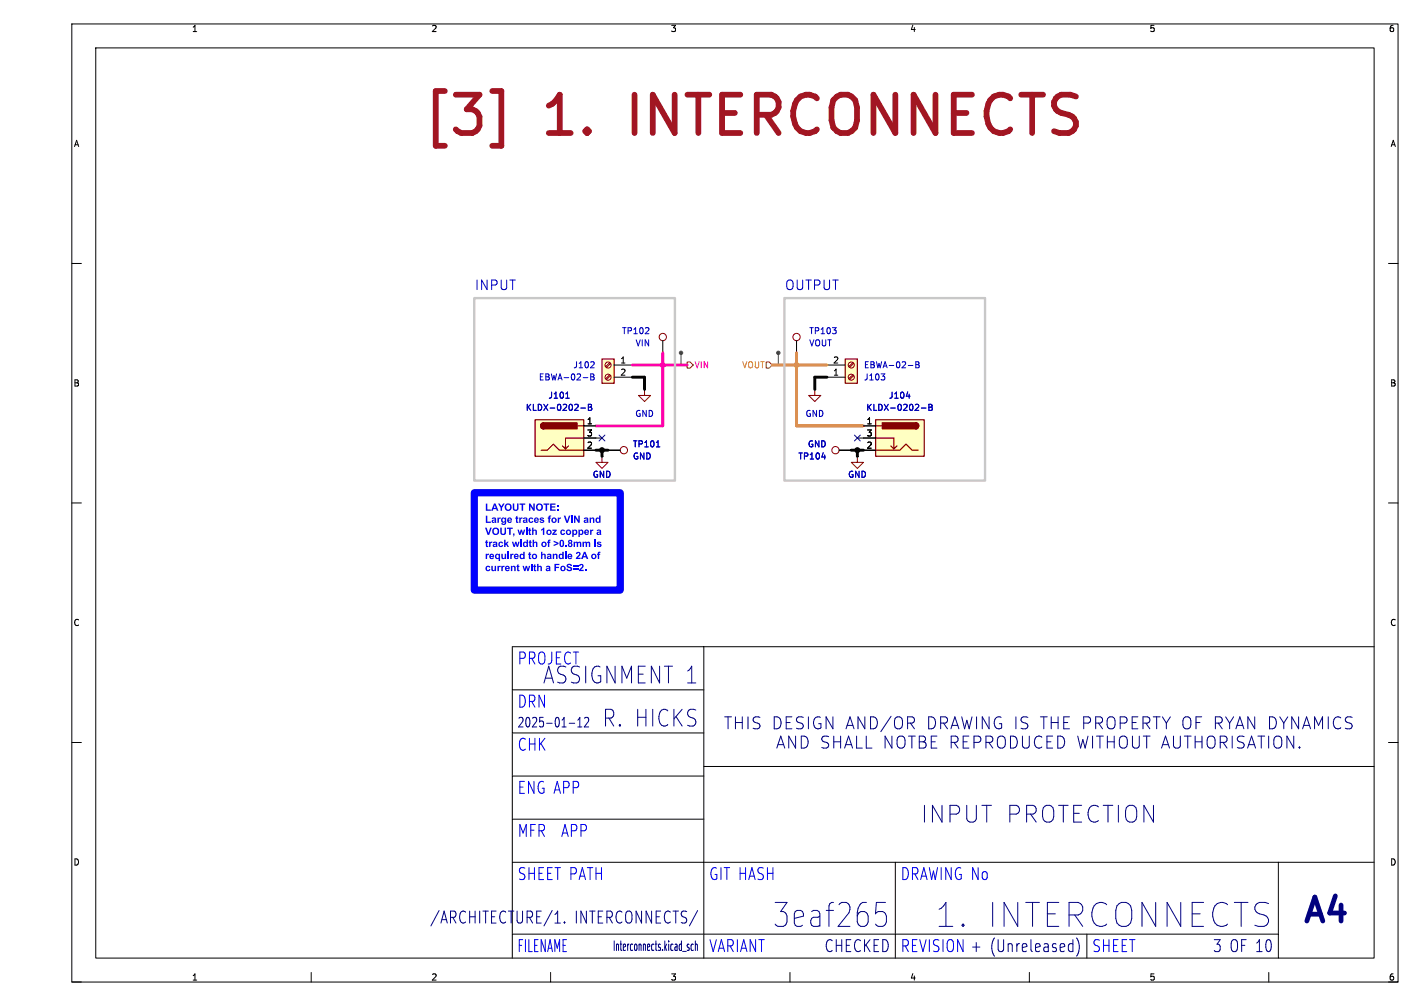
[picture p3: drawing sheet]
<svg xmlns="http://www.w3.org/2000/svg" width="297mm" height="210mm" viewBox="0 0 297 210" stroke-linecap="round" stroke-linejoin="round" font-family="sans-serif">
<g fill="none" stroke="#000" stroke-width=".21">
<path d="M15 5h277v200h-277zM20 10h267v190h-267zM15 55h2M290 55h2M166.4 71.1v2.6M170.2 81.3h.1M179.1 95.3h.1M15 105h2M290 105h2M147 135v65M287 135h-180v65M15 155h2"/>
<path d="M107 153h40M107 144h40M107 171h40M107 162h40M147 160h140M107 195h160M107 180h180M187 180v20M227 195v5M267 180v20M15 205h2M65 203v2"/>
<path d="M115 203v2M165 203v2M215 203v2M265 203v2M290 205h2"/>
</g>
<g fill="none" stroke="#00007f" stroke-width=".21">
<path d="M118.9 151h1.1M120.7 151.8h.8M120.7 150.3l.4-.5v2M122.1 149.9l.2-.1h.4l.2 .1 .1 .4-1 1.5h1M151.3 149.6h1.5M152.1 149.6v2.5M153.6 149.6v2.5M155 149.6v2.5M156.2 149.6v2.5M158.7 149.8l-.9-.2a.6 .6 0 0 0-.5 .5 .6 .6 0 0 0 .2 .6M162.2 156.2l.9-2.5 .8 2.5M163.1 150.7a1.09 1.09 0 0 0-1.4-1.1v2.5"/>
<path d="M165.4 149.6h-1.2v2.5M166.2 153.7v2.5l-1.5-2.5v2.5M167.4 153.7v2.5l.9-.2 .4-.4M167.8 149.8l-1-.2a.6 .6 0 0 0-.4 .5 .6 .6 0 0 0 .2 .6M168.8 149.6v2.5M171.3 149.8a.96 .96 0 0 0-1 0 .96 .96 0 0 0-.4 .9M173.1 155.7l-.5 .5-1-.2M174 149.6v2.5l-1.5-2.5v2.5M174.1 153.7v2.5M175.6 153.7v2.5M176.4 156.2l.8-2.5 .9 2.5M176.7 152.1l.8-2.5 .9 2.5"/>
<path d="M178.9 153.7v2.5h1.2M180.6 149.6v2.5l-1.4-2.5v2.5M180.9 153.7v2.5h1.2M183.3 150.7a1.09 1.09 0 0 0-1.5-1.1v2.5M186.1 149.5l-2.1 3.2M186.3 153.7v2.5l-1.4-2.5v2.5M186.8 151.3v-.8a.83 .83 0 0 1 .9-.9 .83 .83 0 0 1 .8 .9v.8M187.4 155.3a.83 .83 0 0 0 .8 .9 .83 .83 0 0 0 .8-.9M190.5 153.7v2.5M190.9 150.7a.68 .68 0 0 0-.4-1.1h-.9v2.5M192 153.7v2.5h1l.4-.5M194.5 153.7v2.5h1.2"/>
<path d="M195.4 150.7a1.09 1.09 0 0 0-1.4-1.1v2.5M197.7 150.8a.68 .68 0 0 0 .2-.6 .68 .68 0 0 0-.5-.6h-.9v2.5M198.6 152.1l.8-2.5 .9 2.5M198.7 153.7v2.5M199.3 155l.8 1.2M200.9 149.6l.6 2.5 .4-1.7 .5 1.7 .6-2.5M201.2 153.7v2.5h1.2M203.4 153.7v2.5M204 149.6v2.5M205.9 153.7v2.5M206.5 155l.9 1.2M206.6 149.6v2.5l-1.4-2.5v2.5"/>
<path d="M208.4 154a.84 .84 0 0 1 1-.3 .84 .84 0 0 1 .6 .8v.8a.83 .83 0 0 1-.9 .9 .83 .83 0 0 1-.8-.9zM209.1 149.8a1.03 1.03 0 0 0-1.2 .1 1.03 1.03 0 0 0-.2 1.2 .94 .94 0 0 0 .4 .9 .94 .94 0 0 0 1.1-.1v-.8h-.5M211 153.7a1.32 1.32 0 0 1 1.5 .8 1.32 1.32 0 0 1-.5 1.5l-1 .2zM212.2 149.6v2.5M213.5 153.7v2l.5 .5 .7-.2 .3-.3v-2M214.7 149.8l-1-.2a.61 .61 0 0 0-.5 .6 .61 .61 0 0 0 .5 .6 .91 .91 0 0 1 1 .6 .64 .64 0 0 1-.5 .7l-.9-.1M217.3 149.6h1.4M217.6 153.9a1 1 0 0 0-1.2 0 1 1 0 0 0-.4 1.2 .94 .94 0 0 0 .5 1 .94 .94 0 0 0 1.1-.2M218 149.6v2.5M218.7 154.9h.8M219.6 149.6v2.5M219.6 150.8h1.4"/>
<path d="M219.9 153.7h-1.2v2.5h1.2M220.9 153.7a1.32 1.32 0 0 1 1.5 .8 1.32 1.32 0 0 1-.5 1.5l-1 .2zM221 149.6v2.5M222.2 150.8h.8M223.4 149.6h-1.2v2.5h1.2M225.1 153.7l.6 2.5 .5-1.8 .4 1.8 .6-2.5M226.3 151h1a.68 .68 0 0 0 .5-.7 .68 .68 0 0 0-.5-.7h-1v2.5M228.2 153.7v2.5M228.8 151h1a.68 .68 0 0 0 .5-.7 .68 .68 0 0 0-.5-.7h-1v2.5M229 153.7h1.5M229.4 151l.9 1.1M229.7 153.7v2.5"/>
<path d="M231.3 154.9h1.4M231.3 153.7v2.5M231.6 149.8a.83 .83 0 0 1 .9-.1 .83 .83 0 0 1 .4 .8v.8a.83 .83 0 0 1-.8 .9 .83 .83 0 0 1-.9-.9v-.8l.1-.5zM232.7 153.7v2.5M233.9 154a.84 .84 0 0 1 1-.3 .84 .84 0 0 1 .6 .8v.8a.83 .83 0 0 1-.9 .9 .83 .83 0 0 1-.8-.9zM234 151h.9a.68 .68 0 0 0 .5-.7 .68 .68 0 0 0-.5-.7h-.9v2.5M236.5 150.8h.8M236.5 153.7v2l.1 .2 .4 .3h.5l.5-.5M237.7 149.6h-1.2v2.5h1.2M239.5 153.7v2.5M240 150.7a.68 .68 0 0 0-.3-1.1h-1v2.5M240.9 149.6h1.4"/>
<path d="M241.6 149.6v2.5M242.6 156.2l.8-2.5 .9 2.5M242.8 149.6l.8 1.4 .8-1.4M245.1 155.7l.5 .5 .7-.2 .2-.3M247.1 151.3v-.8a.83 .83 0 0 1 .8-.9 .83 .83 0 0 1 .8 .9v.8M248.1 153.7v2.5M249.6 154.9h1.4M249.6 153.7v2.5M249.8 150.8h.8M251 149.6h-1.2v2.5M251 153.7v2.5M252.1 155.3a.83 .83 0 0 0 .9 .9 .83 .83 0 0 0 .8-.9"/>
<path d="M254.9 153.7v2.5M255.2 150.7a.68 .68 0 0 0-.4-1.1h-1v2.5M255.5 155l.8 1.2M256 149.6l.8 1.4 .9-1.4M257.4 153.7v2.5M258.1 152.1l.9-2.5 .8 2.5M259.9 155.7l-.5 .5-1-.2M260.6 156.2l.8-2.5 .8 2.5M262.1 149.6v2.5l-1.5-2.5v2.5M262.7 153.7h1.4M263.4 153.7v2.5M265 153.7v2.5"/>
<path d="M266 155.3a.83 .83 0 0 0 .9 .9 .83 .83 0 0 0 .8-.9M266.6 150.7a1.09 1.09 0 0 0-1.4-1.1v2.5M267.3 149.6l.8 1.4 .9-1.4M270.2 153.7v2.5l-1.4-2.5v2.5M271.2 149.6v2.5l-1.4-2.5v2.5M271.4 155.9l.1 .1-.1 .2M271.4 155.9l-.1 .1 .1 .2M271.4 155.9v.3M272.1 152.1l.8-2.5 .8 2.5M274.6 152.1v-2.5l.8 1.8 .8-1.8v2.5M277.4 149.6v2.5M280 149.9a.93 .93 0 0 0-1-.1 .93 .93 0 0 0-.5 .9"/>
<path d="M282.4 149.8l-.9-.2a.6 .6 0 0 0-.5 .5 .6 .6 0 0 0 .2 .6M115.9 192.7h1.1M117.9 192.5v.2M143.7 197.8l.2 .1v.2l-.1 .3h-.2M143.7 197.1l.2 .1M144.8 197.2l-.3-.1-.2 .4 .1 .8h.4M145.2 197.3l.2-.2 .2 .1 .1 1.2M145.2 196.4v2M183 188.4h1.9M183.4 190.3h1l.4 .2a2.06 2.06 0 0 1 0 2.6l-.4 .3h-1M223.5 197l.6 .1M224.1 196.2v2.5"/>
<path d="M224.1 198.5l-.6 .2M225.2 196.5a3.5 3.5 0 0 1-.3 3.1"/>
</g>
<g fill="none" stroke="#840000" stroke-width=".21">
<path d="M170.2 81.3v1.3h-1.3l1.3 1.2 1.2-1.2h-1.2M179.1 95.3v1.2h-1.3l1.3 1.3 1.2-1.3h-1.2"/>
<circle cx="166.4" cy="70.4" r=".76"/>
</g>
<path d="M176.5 74.9h2.6v5.1h-2.6z" fill="#ffffc2"/>
<path d="M176.5 74.9h2.6v5.1h-2.6z" fill="none" stroke="#840000" stroke-width=".25"/>
<g fill="none" stroke="#840000" stroke-width=".21">
<path d="M178.1 78.2l-.8 .9M178.1 75.7l-.8 .8M178.3 78.4l-.9 .8M178.3 75.9l-.9 .8"/>
<circle cx="177.8" cy="76.2" r=".63"/>
<circle cx="177.8" cy="78.7" r=".63"/>
</g>
<path d="M172.7 78.7h3.8M172.7 76.2h3.8" fill="none" stroke="#000" stroke-width=".21"/>
<path d="M184 78h.8l-.4 .5M184.7 78.6l.1 .2-.1 .5M189.7 76.3h1M191.3 75.5h.4l.2 .3-.2 .3 .2 .1 .1 .3-.2 .3h-.5zM191.3 76.1h.4" fill="none" stroke="#0000c2" stroke-width=".21"/>
<path d="M182.9 87.6h10.1v7.7h-10.1z" fill="#ffffc2"/>
<path d="M182.9 87.6h10.1v7.7h-10.1zM182.9 94h5.1l1.2-1.3 1.3 1.3h1.3M182.9 91.4h3.8v2.3l.6-.6M182.9 88.9h1.2M186.1 93.1l.6 .6M191.3 88.3l.4 .1 .2 .5-.2 .4-.4 .2" fill="none" stroke="#840000" stroke-width=".25"/>
<g fill="#840000" stroke="#840000" stroke-width=".25">
<path d="M191.3 88.3l.4 .1 .2 .5-.2 .4-.4 .2z"/>
<path d="M184.3 88.3h7v1.2h-7z"/>
</g>
<path d="M125.7 95.3h.1M175.3 94h2.5M180.3 88.9h2.6M180.3 91.4h2.6M180.3 94h2.6" fill="none" stroke="#000" stroke-width=".21"/>
<path d="M171.6 95.4h.8M189.3 82.7h.8M192.4 85.2h1M194 84.4h.4l.3 .2-.3 .4 .3 .1v.3l-.2 .3h-.5zM194 85h.4" fill="none" stroke="#0000c2" stroke-width=".21"/>
<g fill="none" stroke="#840000" stroke-width=".21">
<path d="M125.7 95.3v1.2h1.3l-1.3 1.3-1.2-1.3h1.2"/>
<circle cx="174.5" cy="94" r=".76"/>
</g>
<path d="M125.7 74.9h2.6v5.1h-2.6z" fill="#ffffc2"/>
<path d="M125.7 74.9h2.6v5.1h-2.6z" fill="none" stroke="#840000" stroke-width=".25"/>
<g fill="none" stroke="#840000" stroke-width=".21">
<path d="M127.4 75.7l-.9 .8M127.4 78.2l-.9 .9M127.5 75.9l-.8 .8M127.5 78.4l-.8 .8M134.6 81.3v1.3h1.3l-1.3 1.2-1.3-1.2h1.3"/>
<circle cx="127" cy="76.2" r=".63"/>
<circle cx="127" cy="78.7" r=".63"/>
<circle cx="138.4" cy="70.4" r=".76"/>
</g>
<path d="M128.3 76.2h3.8M128.3 78.7h3.8M138.4 71.1v2.6M134.6 81.3h.1" fill="none" stroke="#000" stroke-width=".21"/>
<path d="M121.8 78.8h1M123.4 78h.4l.2 .3-.2 .4 .2 .1 .1 .3-.2 .2h-.5zM123.4 78.7h.4M124 75.6v.5l-.7 .7h.8" fill="none" stroke="#0000c2" stroke-width=".21"/>
<path d="M111.8 87.6h10.1v7.7h-10.1z" fill="#ffffc2"/>
<path d="M111.8 87.6h10.1v7.7h-10.1zM113 94h1.3l1.3-1.3 1.2 1.3h5.1M113.5 88.3l-.4 .2-.2 .4 .2 .5 .4 .1M118.7 93.1l-.6 .6M120.6 88.9h1.3M121.9 91.4h-3.8v2.3l-.6-.6" fill="none" stroke="#840000" stroke-width=".25"/>
<g fill="#840000" stroke="#840000" stroke-width=".25">
<path d="M113.1 88.5l.4-.2v1.2l-.3-.1-.3-.3z"/>
<path d="M113.5 88.3h7v1.2h-7z"/>
</g>
<path d="M121.9 88.9h2.6M121.9 91.4h3.8M121.9 94h2.6M127 94h2.5M179.1 91.4h1.2" fill="none" stroke="#000" stroke-width=".21"/>
<path d="M118.2 83.1h.7M121.3 85.2h1M122.9 84.4h.4l.3 .2-.3 .4 .3 .1v.3l-.2 .3h-.5zM122.9 85h.4M137.1 93.3h.7" fill="none" stroke="#0000c2" stroke-width=".21"/>
<circle cx="130.3" cy="94" r=".76" fill="none" stroke="#840000" stroke-width=".21"/>
<path d="M142.2 74v2.2M162.6 74v2.2" fill="none" stroke="#484848" stroke-width=".21"/>
<g fill="#484848" stroke="#484848" stroke-width=".21">
<circle cx="142.2" cy="73.7" r=".36"/>
<circle cx="162.6" cy="73.7" r=".36"/>
</g>
<path d="M143.5 75.6h.6l.7 .6-.7 .6h-.6zM160 75.6h.7l.6 .6-.6 .6h-.7z" fill="none" stroke="#725600" stroke-width=".21"/>
<path d="M132.1 76.2h11.4M138.4 73.7v15.2h-13.9" fill="none" stroke="#ff00ab" stroke-width=".61"/>
<path d="M132.1 78.7h2.5v2.6M172.7 78.7h-2.5v2.6M124.5 94h2.5M125.7 94v1.3M177.8 94h2.5M179.1 94v1.3" fill="none" stroke="#000" stroke-width=".61"/>
<path d="M161.3 76.2h11.4M166.4 73.7v15.2h13.9" fill="none" stroke="#dc8e00" stroke-width=".61"/>
<path d="M125.1 90.8l1.2 1.2M126.3 90.8l-1.2 1.2M178.5 90.8l1.2 1.2M179.7 90.8l-1.2 1.2" fill="none" stroke="#000084" stroke-width=".21"/>
<path d="M102.8 19h1.9v11.4h-1.9" fill="none" stroke="#a21622" stroke-width="1.2"/>
<path d="M99.1 102.9h30.4v20.3h-30.4z" fill="none" stroke="#00f" stroke-width="1.5"/>
<g fill="#00f">
<path d="M101.5 105.1h.3v1.3h.7v.2h-1z"/>
<path d="M103.2 105.1h.3l.6 1.5h-.3l-.2-.3h-.6l-.1 .3h-.3l.2-.6h.7l-.2-.5-.2 .5h-.3z"/>
<path d="M104 105.1h.4l.3 .6 .4-.6h.3l-.5 .9v.6h-.3v-.6z"/>
<path d="M105.6 105.3a.75 .75 0 0 1 1.2 .1 .75 .75 0 0 1-.4 1.1 .75 .75 0 0 1-1-.6h.3a.46 .46 0 0 0 .6 .5 .46 .46 0 0 0 .2-.8l-.4-.3a.43 .43 0 0 0-.4 .6h-.3z"/>
<path d="M107.1 105.1h.3v.8a.32 .32 0 0 0 .3 .5 .32 .32 0 0 0 .3-.4v-.9h.3v1.1a.6 .6 0 0 1-.6 .5 .6 .6 0 0 1-.6-.5z"/>
<path d="M108.5 105.1h1.2v.3h-.4v1.2h-.3v-1.2h-.5z"/>
<path d="M110.5 105.1h.3l.6 1v-1h.3v1.5h-.3l-.6-1v1h-.3z"/>
<path d="M112.1 105.3a.75 .75 0 0 1 1.2 .1 .75 .75 0 0 1-.4 1.1 .75 .75 0 0 1-1-.6h.3a.46 .46 0 0 0 .6 .5 .46 .46 0 0 0 .2-.8l-.3-.3a.43 .43 0 0 0-.5 .6h-.3z"/>
<path d="M113.5 105.1h1.2v.3h-.4v1.2h-.3v-1.2h-.5z"/>
<path d="M114.9 105.1h1.1v.3h-.8v.3h.8v.3h-.8v.4h.9v.2h-1.2z"/>
<path d="M116.4 105.5h.3v.3h-.3z"/>
<path d="M116.4 106.3h.3v.3h-.3z"/>
<path d="M101.5 107.7h.3v1.2h.7v.2h-1z"/>
<path d="M107.8 107.8l.3-.1v.3h.2v.3h-.2v.4l.2 .4-.5-.1v-.7h-.2z"/>
<path d="M114.6 107.7l.5-.1v.2l-.2 .1-.1 .1h.3v.3h-.3v.8h-.2v-.8h-.2z"/>
<path d="M117.8 107.6h.3l.4 1.1 .3-1.1h.4l-.6 1.5h-.3z"/>
<path d="M119.3 107.6h.3v1.5h-.3z"/>
<path d="M119.9 107.6h.3l.6 1v-1h.3v1.5h-.3l-.6-1v1h-.3z"/>
<path d="M124.5 108.2l.3-.2 .3 .2v-.6h.3v1.5h-.2v-.1l-.2 .1a.47 .47 0 0 1-.5-.1 .47 .47 0 0 1-.1-.4h.3v.2a.28 .28 0 0 0 .4 0 .28 .28 0 0 0 0-.4 .28 .28 0 0 0-.4 0v.2h-.3z"/>
<path d="M101.3 110.2h.3l.4 1.1 .4-1.1h.3l-.5 1.5h-.4z"/>
<path d="M103 110.3a.75 .75 0 0 1 1.2 .1 .75 .75 0 0 1-.4 1.2 .75 .75 0 0 1-1-.7h.3a.46 .46 0 0 0 .6 .5 .46 .46 0 0 0 .2-.7l-.4-.3a.43 .43 0 0 0-.4 .5h-.3z"/>
<path d="M104.5 110.2h.3v.8a.32 .32 0 0 0 .3 .4 .32 .32 0 0 0 .3-.4v-.8h.3v1a.6 .6 0 0 1-.6 .5 .6 .6 0 0 1-.6-.5z"/>
<path d="M105.9 110.2h1.2v.2h-.4v1.3h-.4v-1.3h-.4z"/>
<path d="M110.5 110.4l.2-.2v.4h.2v.2h-.2v.4l.3 .4-.5-.1v-.7h-.2z"/>
<path d="M111.1 110.2h.3v.5l.4-.2 .3 .2v1h-.3v-.9a.25 .25 0 0 0-.3 0 .25 .25 0 0 0-.1 .3v.6h-.3z"/>
<path d="M113 110.5l.4-.3h.3v1.5h-.3v-1.1l-.4 .2z"/>
<path d="M101.5 112.9l.3-.2v.4h.2v.2h-.2v.5l.2 .4-.5-.1v-.8h-.2z"/>
<path d="M105.3 112.7h.3v.8l.3-.4h.4l-.4 .4 .4 .7h-.3l-.3-.5-.1 .5h-.3z"/>
<path d="M109.3 113.2l.4-.1 .3 .1v-.5h.3v1.5h-.3v-.2l-.2 .2a.47 .47 0 0 1-.4-.1 .47 .47 0 0 1-.2-.5h.3l.1 .3a.28 .28 0 0 0 .3-.1 .28 .28 0 0 0 0-.3 .28 .28 0 0 0-.4-.1v.2h-.3z"/>
<path d="M110.6 112.9l.3-.2v.4h.2v.2h-.2v.5l.2 .4-.5-.1v-.8h-.2z"/>
<path d="M111.3 112.7h.2v.5l.4-.1 .3 .1v1h-.2l-.1-.9a.25 .25 0 0 0-.3 .1 .25 .25 0 0 0-.1 .2v.6h-.2z"/>
<path d="M114.5 112.7h.5v.2h-.3v.2h.2v.2h-.2v.9h-.3v-.9h-.1z"/>
<path d="M117.1 112.8v-.1a.61 .61 0 0 1 .7 .2 .61 .61 0 0 1 0 .7 .52 .52 0 0 1-.6 .6 .52 .52 0 0 1-.4-.8h.3l.2 .6a.79 .79 0 0 0 .1-1.1l-.2 .1-.1 .4h-.3z"/>
<path d="M118.8 112.8a.42 .42 0 0 1 .6-.1 .42 .42 0 0 1-.1 .7 .48 .48 0 0 1 0 .8 .48 .48 0 0 1-.7-.5h.3a.22 .22 0 0 0 .3 .2 .22 .22 0 0 0 0-.3 .22 .22 0 0 0-.3 .1h-.3l.2-.3-.2-.3h.3a.18 .18 0 0 0 .3 .1 .18 .18 0 0 0 0-.3 .18 .18 0 0 0-.3 .1l-.3 .1z"/>
<path d="M108.6 115.7l.4-.1 .3 .1v-.5h.3v1.5h-.3v-.2l-.2 .2a.47 .47 0 0 1-.4-.1 .47 .47 0 0 1-.2-.5h.3l.1 .3a.28 .28 0 0 0 .3-.1 .28 .28 0 0 0 0-.3 .28 .28 0 0 0-.4-.1v.2h-.3z"/>
<path d="M110.5 115.4l.2-.2v.4h.2v.2h-.2v.5l.3 .4-.5-.1v-.8h-.2z"/>
<path d="M113 115.2h.3v.5l.3-.1 .3 .1 .1 1h-.3l-.1-.9a.25 .25 0 0 0-.2 .1 .25 .25 0 0 0-.1 .3v.5h-.3z"/>
<path d="M116.8 115.7l.3-.1 .3 .1v-.5h.3v1.5h-.2v-.2l-.2 .2a.47 .47 0 0 1-.5-.1 .47 .47 0 0 1-.1-.5h.3v.3a.28 .28 0 0 0 .4-.1 .28 .28 0 0 0 0-.3 .28 .28 0 0 0-.4-.1v.2h-.3z"/>
<path d="M118 115.2h.3v1.5h-.3z"/>
<path d="M120.4 115.4a.52 .52 0 0 1 .8 0 .52 .52 0 0 1-.3 .8l-.2 .2h.6v.3h-1l.2-.5a.6 .6 0 0 0 .4-.7l-.2-.1-.1 .3-.3-.1z"/>
<path d="M122 115.2h.3l.6 1.5h-.4l-.1-.3h-.6l-.1 .3h-.3l.2-.6h.7l-.2-.6-.2 .6h-.3z"/>
<path d="M124.9 115.2h.5v.2l-.3 .1v.1h.3v.2h-.3v.9h-.2v-.9h-.2z"/>
<path d="M108 117.9l.3-.2v.4h.2v.3h-.2v.4l.2 .4-.5-.1v-.7h-.1z"/>
<path d="M111.5 117.9l.3-.2v.4h.2v.3h-.2v.4l.2 .4-.5-.1v-.7h-.1z"/>
<path d="M112.2 117.7h.3v.6l.3-.2 .3 .1 .1 1h-.3l-.1-.8a.25 .25 0 0 0-.3 0 .25 .25 0 0 0 0 .3v.5h-.3z"/>
<path d="M115.8 117.7h1v.3h-.7v.3h.6v.3h-.6v.6h-.3z"/>
<path d="M118.5 117.8l.3-.1a.53 .53 0 0 1 .7 .4l-.7-.2-.2 .2 .2 .1a.56 .56 0 0 1 .7 .7 .56 .56 0 0 1-.9 .3l-.3-.5h.3a.28 .28 0 0 0 .3 .4 .28 .28 0 0 0 .2-.5 .53 .53 0 0 1-.6-.1 .53 .53 0 0 1 0-.7z"/>
<path d="M121 117.9a.52 .52 0 0 1 .9 0 .52 .52 0 0 1-.3 .8l-.3 .3h.6v.2h-1l.3-.5a.6 .6 0 0 0 .4-.7h-.2l-.2 .2h-.3z"/>
</g>
<path d="M99.1 62.2h41.9v38.1h-41.9zM163.8 62.2h41.9v38.1h-41.9z" fill="none" stroke="#c8c8c8" stroke-width=".5"/>
<path d="M121.9 88.9h2.6M121.9 91.4h2.6M121.9 94h2.6M125.7 95.3h.1M127 94h2.5M175.3 94h2.5M179.1 95.3h.1M180.3 88.9h2.6M180.3 91.4h2.6M180.3 94h2.6" fill="none" stroke="#000" stroke-width=".21"/>
<path d="M118.2 83.1h.7M121.3 85.2h1M122.9 84.4h.4l.3 .2-.3 .4 .3 .1v.3l-.2 .3h-.5zM122.9 85h.4M137.1 93.3h.7M171.6 95.4h.8M189.3 82.7h.8M192.4 85.2h1M194 84.4h.4l.3 .2-.3 .4 .3 .1v.3l-.2 .3h-.5zM194 85h.4" fill="none" stroke="#0000c2" stroke-width=".21"/>
<g fill="#000" stroke="#000" stroke-width=".21">
<circle cx="125.7" cy="94" r=".52"/>
<circle cx="179.1" cy="94" r=".52"/>
</g>
<circle cx="166.4" cy="76.2" r=".52" fill="#dc8e00" stroke="#dc8e00" stroke-width=".21"/>
<circle cx="138.4" cy="76.2" r=".52" fill="#ff00ab" stroke="#ff00ab" stroke-width=".21"/>
<g font-size="11.1" fill="#a21622">
<text x="87.7" y="29.9">[3]</text>
<text x="114.1" y="29.9">1.</text>
<text x="133.6" y="29.9">INTERCONNECTS</text>
</g>
<g font-size="7" fill="#00007f">
<text x="161.8" y="194">3eaf265</text>
<text x="195.8" y="194">1. INTERCONNECTS</text>
<text x="271.5" y="194">A4</text>
</g>
<g font-size="4.9" fill="#00007f">
<text x="113.6" y="143">ASSIGNMENT 1</text>
<text x="126" y="152">R. HICKS</text>
<text x="192.4" y="172">INPUT PROTECTION</text>
</g>
<g font-size="3.5" fill="#00007f">
<text x="108" y="139">PROJECT</text>
<text x="137.2" y="154.5">DRAWING IS THE</text>
<text x="169.4" y="154.5">PROPERTY OF</text>
<text x="196.9" y="154.5">RYAN</text>
<text x="237.7" y="154.5">SHALL</text>
<text x="250.8" y="154.5">NOTBE</text>
<text x="264.5" y="154.5">REPRODUCED WITH</text>
<text x="89.9" y="193">/ARCHITECTURE/1.</text>
<text x="120" y="193">INTERCONNECTS/</text>
<text x="172.2" y="199">CHECKED</text>
<text x="253.4" y="199">3 OF 10</text>
</g>
<g font-size="3.5" fill="#00f">
<text x="108" y="148">DRN</text>
<text x="108" y="157">CHK</text>
<text x="108" y="166">ENG APP</text>
<text x="108" y="175">MFR</text>
<text x="117.1" y="175">APP</text>
<text x="108" y="184">SHEET PATH</text>
<text x="148" y="184">GIT HASH</text>
<text x="188" y="184">DRAWING No</text>
<text x="108" y="199">FILENAME</text>
<text x="148" y="199">VARIANT</text>
<text x="188" y="199">REVISION + (Unreleased)</text>
<text x="228" y="199">SHEET</text>
</g>
<g font-size="2.8" fill="#0000c2">
<text x="99.1" y="60.7">INPUT</text>
<text x="163.8" y="60.7">OUTPUT</text>
</g>
<g font-size="2.8" fill="#00007f">
<text x="108" y="152">2025-01-12</text>
<text x="127.9" y="198.7">Interconnects.kicad_sch</text>
</g>
<g font-size="2.1" fill="#00f">
<text x="101.3" y="110">Large traces for VIN and</text>
<text x="101.3" y="112.5">VOUT, with 1oz copper a</text>
<text x="101.3" y="115">track width of &gt;0.8mm is</text>
<text x="101.3" y="117.6">required to handle 2A of</text>
<text x="101.3" y="120.1">current with a FoS=2.</text>
</g>
<g font-size="1.8">
<text x="40" y="6.9">1</text>
<text x="90" y="6.9">2</text>
<text x="140" y="6.9">3</text>
<text x="190" y="6.9">4</text>
<text x="240" y="6.9">5</text>
<text x="290" y="6.9">6</text>
<text x="15.3" y="30.9">A</text>
<text x="290.3" y="30.9">A</text>
<text x="129.5" y="75.9">1</text>
<text x="173.9" y="75.9">2</text>
<text x="15.3" y="80.9">B</text>
<text x="129.5" y="78.5">2</text>
<text x="173.9" y="78.5">1</text>
<text x="290.3" y="80.9">B</text>
<text x="122.5" y="88.6">1</text>
<text x="180.9" y="88.6">1</text>
<text x="122.5" y="91.2">3</text>
<text x="122.5" y="93.7">2</text>
<text x="180.9" y="91.2">3</text>
<text x="180.9" y="93.7">2</text>
<text x="15.3" y="130.9">C</text>
<text x="290.3" y="130.9">C</text>
<text x="15.3" y="180.9">D</text>
<text x="290.3" y="180.9">D</text>
<text x="40" y="204.9">1</text>
<text x="90" y="204.9">2</text>
<text x="140" y="204.9">3</text>
<text x="190" y="204.9">4</text>
<text x="240" y="204.9">5</text>
<text x="290" y="204.9">6</text>
</g>
<g font-size="1.8" fill="#0000c2">
<text x="129.8" y="70">TP102</text>
<text x="168.9" y="70">TP103</text>
<text x="119.7" y="77.1">J102</text>
<text x="132.7" y="72.5">VIN</text>
<text x="168.9" y="72.5">VOUT</text>
<text x="180.3" y="77.1">EBWA-02-B</text>
<text x="112.5" y="79.6">EBWA-02-B</text>
<text x="114.4" y="83.4">J101</text>
<text x="180.3" y="79.6">J103</text>
<text x="185.6" y="83.4">J104</text>
<text x="109.7" y="86">KLDX-0202-B</text>
<text x="132.6" y="87.2">GND</text>
<text x="168.1" y="87.2">GND</text>
<text x="180.8" y="86">KLDX-0202-B</text>
<text x="132.1" y="93.6">TP101</text>
<text x="168.6" y="93.6">GND</text>
<text x="123.7" y="99.9">GND</text>
<text x="132.1" y="96.1">GND</text>
<text x="166.6" y="96.1">TP104</text>
<text x="177" y="99.9">GND</text>
</g>
<text font-size="1.8" fill="#ff00ab" x="145" y="77.1">VIN</text>
<text font-size="1.8" fill="#dc8e00" x="154.9" y="77.1">VOUT</text>
</svg>
